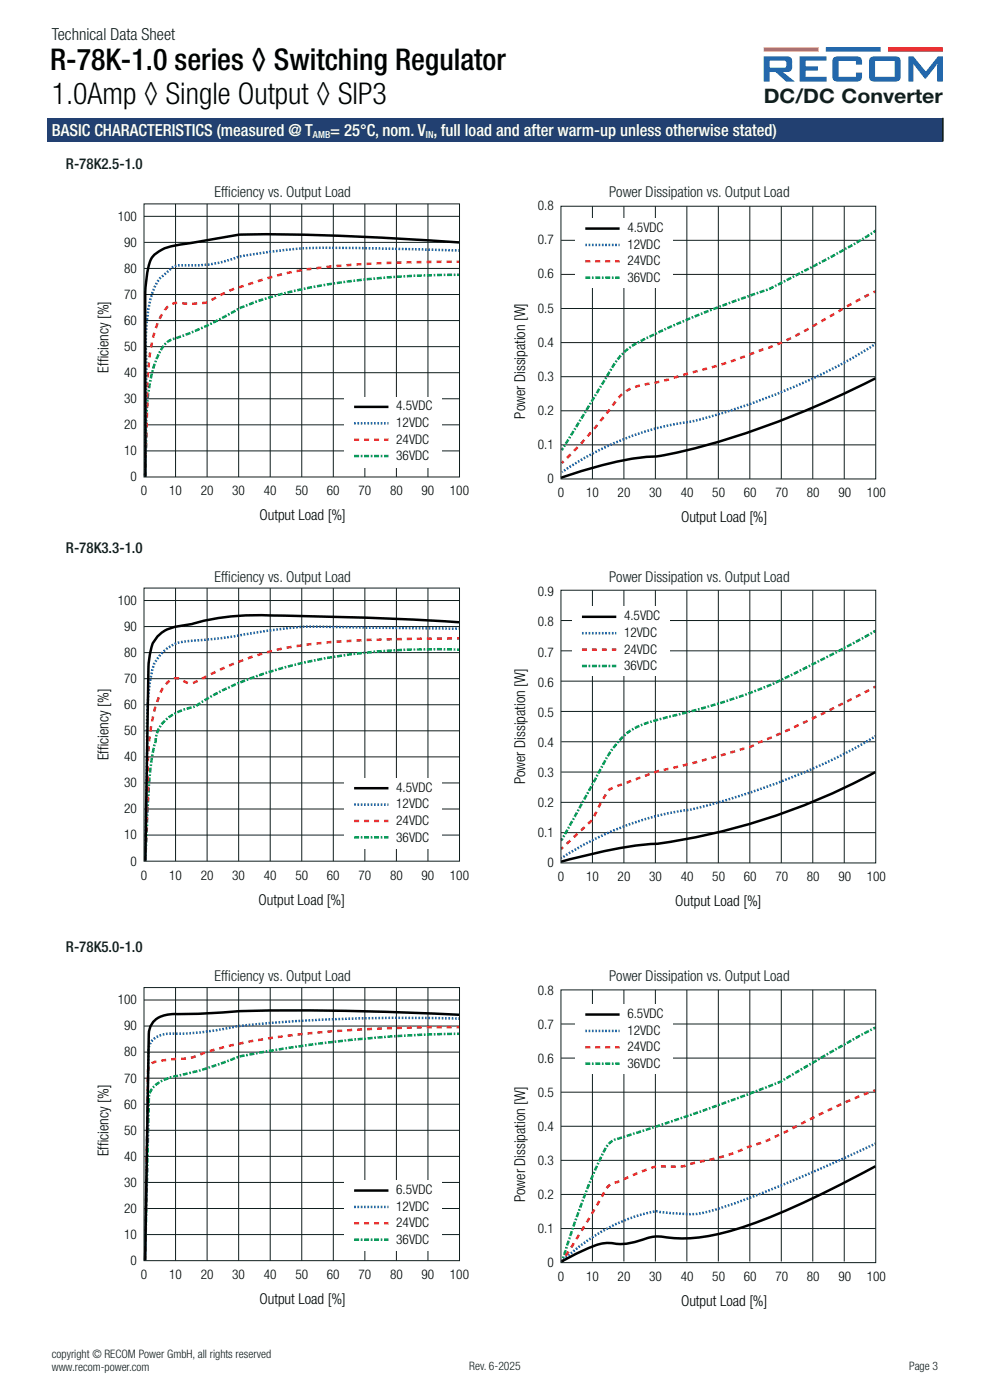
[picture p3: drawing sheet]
<svg xmlns="http://www.w3.org/2000/svg" width="210mm" height="297mm" viewBox="0 0 210 297" stroke-linecap="round" stroke-linejoin="round" font-family="sans-serif">
<path d="M162 10h11.6v.9l-11.6 .1z" fill="#fdbb27"/>
<path d="M175.2 10h11.6v.9l-11.6 .1z" fill="#1c65b0"/>
<path d="M188.4 10h11.6v.9l-11.6 .1z" fill="#d5282c"/>
<g fill="#1c65b0">
<path d="M169.6 12h5.7v.9h-4.4v1.2h2.5l.1 .8-2.6 .1v1.2l4.4 .1 .1 1h-5.8z"/>
<path d="M176.9 12.2l.9-.2h3.9a1.2 1.2 0 0 1 1.1 1.7h-1.2l-.1-.8h-3.6v3.4h3.6l.1-.9h1.2l.1 .8-.3 .8-.6 .3h-4.3a.99 .99 0 0 1-1.1-1.1v-3.3z"/>
<path d="M192.7 12h1.1l2.6 3.2 2.5-3.2h1.1v5.3h-1.2v-3.8l-2.5 3.2-.2-.1-2.4-3.1 .1 3.8h-1.1z"/>
<path d="M163.3 12.9h3a.4 .4 0 0 1 .5 .4v.6a.4 .4 0 0 1-.5 .5h-3zM162 12v5.3h1.3v-2h1.1l2.4 2h1.8l-2.5-2h.7a1.15 1.15 0 0 0 1.2-1.6 1.24 1.24 0 0 0-1-1.7z"/>
<path d="M185.6 12.9h4.2v3.4h-4.2zM184.6 12.2l-.2 .7v3.3a.97 .97 0 0 0 1.1 1.1h4.4l.7-.2 .4-.6 .1-3.4a1 1 0 0 0-1.2-1.1h-4.4z"/>
</g>
<g fill="none" stroke="#101f1e" stroke-width=".21">
<path d="M30.5 45.9h67M30.5 43.3h67v57.9h-67zM30.6 56.9h66.9M30.6 51.4h66.9M37.2 43.3v57.9M43.9 43.3v57.9M50.6 43.3v57.9M57.3 43.3v57.9M64 43.3v57.9M70.7 43.3v57.9M77.4 43.3v57.9M84.1 43.3v57.9"/>
<path d="M90.8 43.3v57.9M30.6 62.5h66.9M30.6 68h66.9M30.6 73.5h66.9M30.6 79.1h66.9M30.6 84.6h66.9M30.6 95.7h66.9M30.6 90.1h66.9"/>
</g>
<path d="M97.5 58.3h-.6M30.8 100.5v.5" fill="none" stroke="#029854" stroke-width=".53"/>
<path d="M30.8 100.1v-.5" fill="none" stroke="#029854" stroke-width=".53" stroke-dasharray=".4 .4" stroke-linecap="butt"/>
<path d="M30.8 99.4l.2-6a55.4 55.4 0 0 1 1.7-15.9 10.6 10.6 0 0 1 2.9-5l.4-.2a77.7 77.7 0 0 0 15.5-7.2 83.5 83.5 0 0 1 21.8-5.3 182 182 0 0 1 23.5-1.5" fill="none" stroke="#029854" stroke-width=".53" stroke-dasharray="1.1 .4 .4 .4" stroke-linecap="butt"/>
<path d="M97.4 55.5h-.5M30.8 100.3v.5" fill="none" stroke="#ea2f31" stroke-width=".53"/>
<path d="M30.8 99.2l.5-14.3a51.9 51.9 0 0 1 1.7-15.2 9.7 9.7 0 0 1 3.2-5.1 3.8 3.8 0 0 1 2.9-.2 16.1 16.1 0 0 0 4.9-.3l.4-.2a33.1 33.1 0 0 1 9-3.8 75.2 75.2 0 0 1 22-4 336.2 336.2 0 0 1 20.9-.6" fill="none" stroke="#ea2f31" stroke-width=".53" stroke-dasharray="1.1 1.1" stroke-linecap="butt"/>
<path d="M34.1 58.9l-.2 .2M97.2 53.1h.2M30.8 100.8v.2" fill="none" stroke="#1c57a4" stroke-width=".53"/>
<path d="M34.4 58.7l.9-.8a3.8 3.8 0 0 1 3.9-1.6 27.3 27.3 0 0 0 11.7-1.9 101 101 0 0 1 24.3-1.8l21.8 .5M30.8 100.5l.3-23.8a47.8 47.8 0 0 1 .8-13l1.1-3.1 .7-1.3" fill="none" stroke="#1c57a4" stroke-width=".53" stroke-dasharray=".4 .4" stroke-linecap="butt"/>
<path d="M97.5 51.4a488.2 488.2 0 0 0-46.5-1.6l-12.4 2a9.1 9.1 0 0 0-6.3 2.7 17.3 17.3 0 0 0-1.5 7.2v39.5" fill="none" stroke="#000001" stroke-width=".53"/>
<path d="M73 84.1h20.7v15.1h-20.7z" fill="#fff"/>
<path d="M75.1 86.3h7.3M97.5 132a846.1 846.1 0 0 0-44.5-1.5 44.3 44.3 0 0 0-12.2 1.9l-3.3 .5a6.5 6.5 0 0 0-5.8 6.2l-.2 2.5-.7 41.1" fill="none" stroke="#000001" stroke-width=".53"/>
<path d="M75.1 89.8h7.3" fill="none" stroke="#1c57a4" stroke-width=".53" stroke-dasharray=".4" stroke-linecap="butt"/>
<path d="M75.1 93.3h7.3" fill="none" stroke="#ea2f31" stroke-width=".53" stroke-dasharray="1.1" stroke-linecap="butt"/>
<path d="M75.1 96.7h7.3M30.9 180.9l.3-7.7a96.3 96.3 0 0 1 1.5-14.8l.3-1.2a6.2 6.2 0 0 1 3.4-5.4 17.7 17.7 0 0 1 5.1-2 52.8 52.8 0 0 1 15.4-7.2 118 118 0 0 1 39.9-4.8" fill="none" stroke="#029854" stroke-width=".53" stroke-dasharray="1.1 .4 .4 .4" stroke-linecap="butt"/>
<g fill="none" stroke="#101f1e" stroke-width=".21">
<path d="M30.5 127.4h67M30.5 124.8h67v57.9h-67zM30.6 138.4h66.9M30.6 132.9h66.9M37.2 124.8v57.9M43.9 124.8v57.9M50.6 124.8v57.9M57.3 124.8v57.9M64 124.8v57.9M70.7 124.8v57.9M77.4 124.8v57.9M84.1 124.8v57.9"/>
<path d="M90.8 124.8v57.9M30.6 149.5h66.9M30.6 155h66.9M30.6 144h66.9M30.5 177.2h67M30.6 160.6h66.9M30.6 166.1h66.9M30.6 171.6h66.9"/>
</g>
<path d="M96.9 137.8h.6M30.8 182v.5" fill="none" stroke="#029854" stroke-width=".53"/>
<path d="M30.9 181.6v-.5" fill="none" stroke="#029854" stroke-width=".53" stroke-dasharray=".4 .4" stroke-linecap="butt"/>
<path d="M96.9 135.4h.6M30.8 181.8v.5" fill="none" stroke="#ea2f31" stroke-width=".53"/>
<path d="M30.9 180.7l.5-14.4a51.6 51.6 0 0 1 1.9-17.3 7.8 7.8 0 0 1 3.2-4.9 2.79 2.79 0 0 1 3 .7l.8 .2 .8-.2a66.4 66.4 0 0 1 26.2-8.3l5.1-.4 7.4-.4 16.6-.3" fill="none" stroke="#ea2f31" stroke-width=".53" stroke-dasharray="1.1 1.1" stroke-linecap="butt"/>
<path d="M97.3 133.4h.2M32.8 140.7l-.2 .3M30.8 182.3v.2" fill="none" stroke="#1c57a4" stroke-width=".53"/>
<path d="M33 140.4a8.8 8.8 0 0 1 8.3-4.5 218.8 218.8 0 0 0 17.2-2.3 70.3 70.3 0 0 1 14.9-.6l23.7 .4M30.8 182l.4-24.6a70 70 0 0 1 1-14.8l.4-1.5" fill="none" stroke="#1c57a4" stroke-width=".53" stroke-dasharray=".4 .4" stroke-linecap="butt"/>
<path d="M73 165h20.7v15.1h-20.7z" fill="#fff"/>
<path d="M75.1 167.2h7.3M97.5 215.3a569.3 569.3 0 0 0-46.9-.8l-7.7 .5-5 .1a7.3 7.3 0 0 0-5.1 1.4 4.1 4.1 0 0 0-1.2 2.8l-.8 48.1" fill="none" stroke="#000001" stroke-width=".53"/>
<path d="M75.1 170.7h7.3" fill="none" stroke="#1c57a4" stroke-width=".53" stroke-dasharray=".4" stroke-linecap="butt"/>
<path d="M75.1 174.2h7.3" fill="none" stroke="#ea2f31" stroke-width=".53" stroke-dasharray="1.1" stroke-linecap="butt"/>
<path d="M75.1 177.6h7.3M30.8 265.7l.8-32.7a4 4 0 0 1 2.6-3.7 30.9 30.9 0 0 1 6.5-1.7l6-1.9a27.9 27.9 0 0 1 8.6-2.4 260.9 260.9 0 0 1 41.5-4" fill="none" stroke="#029854" stroke-width=".53" stroke-dasharray="1.1 .4 .4 .4" stroke-linecap="butt"/>
<g fill="none" stroke="#101f1e" stroke-width=".21">
<path d="M30.5 212.1h67M30.5 209.5h67v57.9h-67zM30.6 217.7h66.9M37.2 209.5v58M43.9 209.5v58M50.6 209.5v58M57.3 209.5v58M64 209.5v58M70.7 209.5v58M77.4 209.5v58M84.1 209.5v58M90.8 209.5v57.9"/>
<path d="M30.5 228.7h67M30.6 234.3h66.9M30.6 239.8h66.9M30.6 223.2h66.9M30.5 256.4h67M30.6 245.3h66.9M30.6 250.8h66.9M30.5 261.9h67"/>
</g>
<path d="M97.5 219.3h-.6M30.8 266.7v.5" fill="none" stroke="#029854" stroke-width=".53"/>
<path d="M30.8 266.4v-.6" fill="none" stroke="#029854" stroke-width=".53" stroke-dasharray=".4 .4" stroke-linecap="butt"/>
<path d="M96.9 217.9h.5M30.8 266.5v.5" fill="none" stroke="#ea2f31" stroke-width=".53"/>
<path d="M30.8 265.4l.6-37.9a2.18 2.18 0 0 1 2.4-2.4l3.2-.4a12.8 12.8 0 0 0 6.6-1.4 100.6 100.6 0 0 1 21.8-4.1 312.1 312.1 0 0 1 30.9-1.3" fill="none" stroke="#ea2f31" stroke-width=".53" stroke-dasharray="1.1 1.1" stroke-linecap="butt"/>
<path d="M97.2 216.1h.2M30.8 267.1v.1" fill="none" stroke="#1c57a4" stroke-width=".53"/>
<path d="M30.8 266.7l.7-43.7a3.6 3.6 0 0 1 3.7-3.7 67.6 67.6 0 0 0 16.1-1.7 341.3 341.3 0 0 1 45.7-1.5" fill="none" stroke="#1c57a4" stroke-width=".53" stroke-dasharray=".4 .4" stroke-linecap="butt"/>
<path d="M73 250.4h20.7v15h-20.7z" fill="#fff"/>
<path d="M185.7 80.3a176.2 176.2 0 0 1-45 16.3l-.7 .1a78.4 78.4 0 0 0-21 4.7M75.1 252.6h7.3" fill="none" stroke="#000001" stroke-width=".53"/>
<path d="M75.1 256h7.3" fill="none" stroke="#1c57a4" stroke-width=".53" stroke-dasharray=".4" stroke-linecap="butt"/>
<path d="M75.1 259.5h7.3" fill="none" stroke="#ea2f31" stroke-width=".53" stroke-dasharray="1.1" stroke-linecap="butt"/>
<path d="M120 94.1l9.1-14.8a15.1 15.1 0 0 1 8.4-7.7l4.9-2.4a243 243 0 0 1 20.9-8l8.7-4.4a173 173 0 0 0 13.1-7.4M75.1 263h7.3" fill="none" stroke="#029854" stroke-width=".53" stroke-dasharray="1.1 .4 .4 .4" stroke-linecap="butt"/>
<g fill="none" stroke="#101f1e" stroke-width=".21">
<path d="M119 43.8h66.8v57.8h-66.8zM119 51h66.8M119 58.2h66.8M125.7 43.8v57.8M132.3 43.8v57.8M139 43.8v57.8M145.7 43.8v57.8M152.4 43.8v57.8M159.1 43.8v57.8M165.7 43.8v57.8M172.4 43.8v57.8M179.1 43.8v57.8"/>
<path d="M119 79.9h66.7M119 72.7h66.7M119 65.4h66.8M119 87.1h66.7M119 94.4h66.7"/>
</g>
<path d="M185.7 49l-.4 .3M119.4 95l-.2 .5" fill="none" stroke="#029854" stroke-width=".53"/>
<path d="M119.6 94.7l.3-.4" fill="none" stroke="#029854" stroke-width=".53" stroke-dasharray=".4 .4" stroke-linecap="butt"/>
<path d="M185.8 61.8l-.5 .2M119.5 97.9l-.3 .3" fill="none" stroke="#ea2f31" stroke-width=".53"/>
<path d="M120.3 97.1l1.9-1.9a118 118 0 0 0 9.3-11.2 10.7 10.7 0 0 1 6.6-2.7l3.3-.7 3.9-1.2a144.7 144.7 0 0 0 21.9-7.4l17.6-9.8" fill="none" stroke="#ea2f31" stroke-width=".53" stroke-dasharray="1.1 1.1" stroke-linecap="butt"/>
<path d="M185.7 73h-.1M119.4 100.1l-.2 .1" fill="none" stroke="#1c57a4" stroke-width=".53"/>
<path d="M119.6 99.9a63.4 63.4 0 0 1 27.5-10.6 140.1 140.1 0 0 0 36-14.7l2.3-1.5" fill="none" stroke="#1c57a4" stroke-width=".53" stroke-dasharray=".4 .4" stroke-linecap="butt"/>
<path d="M122 46.3h20.7v14.7h-20.7z" fill="#fff"/>
<path d="M124.2 48.5h7.2M185.7 163.8a136.9 136.9 0 0 1-46.2 15.2 101 101 0 0 0-20.1 3.7l-.4 .1" fill="none" stroke="#000001" stroke-width=".53"/>
<path d="M124.2 52h7.2" fill="none" stroke="#1c57a4" stroke-width=".53" stroke-dasharray=".4" stroke-linecap="butt"/>
<path d="M124.2 55.4h7.2" fill="none" stroke="#ea2f31" stroke-width=".53" stroke-dasharray="1.1" stroke-linecap="butt"/>
<path d="M124.2 58.9h7.2M164.6 144.8l12.3-6.2 8.2-4.4" fill="none" stroke="#029854" stroke-width=".53" stroke-dasharray="1.1 .4 .4 .4" stroke-linecap="butt"/>
<g fill="none" stroke="#101f1e" stroke-width=".21">
<path d="M119 125.2h66.8v57.9h-66.8zM119 138.1h66.8M119 131.6h66.8M125.7 125.2v57.9M132.3 125.2v57.9M139 125.2v57.9M145.7 125.2v57.9M152.4 125.2v57.9M159.1 125.2v57.9M165.7 125.2v57.9M172.4 125.2v57.9M179.1 125.2v57.9"/>
<path d="M119 144.5h66.8M119 150.9h66.7M119.1 157.4h66.7M119 176.6h66.8M119 170.2h66.8M119.1 163.8h66.7"/>
</g>
<path d="M185.7 133.9l-.4 .2M163.6 145.2l-1 .4M119.3 177.9l-.3 .3" fill="none" stroke="#029854" stroke-width=".53"/>
<path d="M119.5 177.6l.3-.5" fill="none" stroke="#029854" stroke-width=".53" stroke-dasharray=".3 .3" stroke-linecap="butt"/>
<path d="M119.8 176.9l5.7-10.2a55.4 55.4 0 0 1 5-8.6 13.2 13.2 0 0 1 8.3-5.2l1.5-.4a149.9 149.9 0 0 0 22.2-6.8" fill="none" stroke="#029854" stroke-width=".53" stroke-dasharray="1 .3 .3 .3" stroke-linecap="butt"/>
<path d="M163.9 145.1l.5-.2" fill="none" stroke="#029854" stroke-width=".53" stroke-dasharray=".4 .4" stroke-linecap="butt"/>
<path d="M185.8 145.7l-.5 .2M119.4 179.7l-.4 .3" fill="none" stroke="#ea2f31" stroke-width=".53"/>
<path d="M120.2 179l5.6-5.3a36 36 0 0 1 3.5-6.3l4.5-1.7a45.8 45.8 0 0 1 11.2-3.3l12.7-3.6a5.2 5.2 0 0 0 2.7-1.1 244 244 0 0 0 24.4-11.6" fill="none" stroke="#ea2f31" stroke-width=".53" stroke-dasharray="1 1" stroke-linecap="butt"/>
<path d="M185.7 156.2l-.2 .1M119.2 182l-.2 .1" fill="none" stroke="#1c57a4" stroke-width=".53"/>
<path d="M119.5 181.8a66.9 66.9 0 0 1 27.6-10.2 150.7 150.7 0 0 0 36-13.9l2.3-1.3" fill="none" stroke="#1c57a4" stroke-width=".53" stroke-dasharray=".4 .4" stroke-linecap="butt"/>
<path d="M121.3 128.7h20.7v14.7h-20.7z" fill="#fff"/>
<path d="M123.4 130.9h7.3M185.7 247.4a195.4 195.4 0 0 1-28.6 13.1 34.6 34.6 0 0 1-16.4 1.9 9 9 0 0 0-5 .8 12.3 12.3 0 0 1-6.6 .5h-.6a27.5 27.5 0 0 0-8.9 3.7l-.5 .2" fill="none" stroke="#000001" stroke-width=".53"/>
<path d="M123.4 134.3h7.3" fill="none" stroke="#1c57a4" stroke-width=".53" stroke-dasharray=".4" stroke-linecap="butt"/>
<path d="M123.4 137.8h7.3" fill="none" stroke="#ea2f31" stroke-width=".53" stroke-dasharray="1.1" stroke-linecap="butt"/>
<path d="M123.4 141.3h7.3M119.7 266.2a141.3 141.3 0 0 1 9-23l.7-.8 .8-.5a491.5 491.5 0 0 0 35.5-12.5l11.6-6.8 7.8-4.3" fill="none" stroke="#029854" stroke-width=".53" stroke-dasharray="1.1 .4 .4 .4" stroke-linecap="butt"/>
<g fill="none" stroke="#101f1e" stroke-width=".21">
<path d="M119 210h66.8v57.9h-66.8zM119 217.2h66.8M125.7 210v57.6M132.3 210v57.6M139 210v57.6M145.7 210v57.6M152.4 210v57.6M159.1 210v57.6M165.7 210v57.6M172.4 210v57.6M179.1 210v57.6M119 224.5h66.8"/>
<path d="M119 231.7h66.8M119 238.9h66.8M119 253.4h66.8M119 246.2h66.8M119 260.6h66.8"/>
</g>
<path d="M185.7 218l-.5 .2M119.4 267.2l-.2 .6" fill="none" stroke="#029854" stroke-width=".53"/>
<path d="M119.5 266.9l.1-.5" fill="none" stroke="#029854" stroke-width=".53" stroke-dasharray=".4 .4" stroke-linecap="butt"/>
<path d="M185.7 231.3l-.5 .2M119.5 267.3l-.3 .4" fill="none" stroke="#ea2f31" stroke-width=".53"/>
<path d="M120 266.4l4.4-7 3.5-5.9a3.9 3.9 0 0 1 3.4-2.9l.7-.3a41.9 41.9 0 0 1 7.3-2.8h3.8a6.2 6.2 0 0 0 3.4-.6l.8-.2a45.7 45.7 0 0 0 12.4-3.7 37.8 37.8 0 0 0 8.8-3.8 145.6 145.6 0 0 1 16.2-7.6" fill="none" stroke="#ea2f31" stroke-width=".53" stroke-dasharray="1 1" stroke-linecap="butt"/>
<path d="M185.7 242.6l-.2 .1M119.3 267.6l-.2 .1" fill="none" stroke="#1c57a4" stroke-width=".53"/>
<path d="M119.5 267.3a40.2 40.2 0 0 1 19.7-10.4l1.7 .3a23.2 23.2 0 0 0 9.8-.3 242.9 242.9 0 0 0 30.6-12.2l4.1-1.9" fill="none" stroke="#1c57a4" stroke-width=".53" stroke-dasharray=".4 .4" stroke-linecap="butt"/>
<path d="M122 213.1h20.7v14.7h-20.7z" fill="#fff"/>
<path d="M124.2 215.2h7.2" fill="none" stroke="#000001" stroke-width=".53"/>
<path d="M124.2 218.7h7.2" fill="none" stroke="#1c57a4" stroke-width=".53" stroke-dasharray=".4" stroke-linecap="butt"/>
<path d="M124.2 222.2h7.2" fill="none" stroke="#ea2f31" stroke-width=".53" stroke-dasharray="1.1" stroke-linecap="butt"/>
<path d="M124.2 225.7h7.2" fill="none" stroke="#029854" stroke-width=".53" stroke-dasharray="1.1 .4 .4 .4" stroke-linecap="butt"/>
<path d="M10 25h190v5h-190z" fill="#224071"/>
<path d="M200 25v5" fill="none" stroke="#101f1e" stroke-width=".35"/>
<g font-size="6.3" fill="#000201">
<text x="10.6" y="14.8">R-78K-1.0 series ◊ Switching Regulator</text>
<text x="11" y="22">1.0Amp ◊ Single Output ◊ SIP3</text>
</g>
<text font-size="4.2" fill="#101f1e" x="162" y="21.9">DC/DC Converter</text>
<text font-size="3.5" fill="#101f1e" x="11" y="8.5">Technical Data Sheet</text>
<g font-size="3.5" fill="#fff">
<text x="11" y="28.8">BASIC CHARACTERISTICS (measured @ T</text>
<text x="70" y="28.8">= 25°C, nom. V , full load and after warm-up unless otherwise stated)</text>
</g>
<g font-size="3.2" fill="#101f1e">
<text x="14" y="35.8">R-78K2.5-1.0</text>
<text x="45.5" y="41.9">Efficiency vs. Output Load</text>
<text x="129.2" y="41.9">Power Dissipation vs. Output Load</text>
<text x="14" y="117.3">R-78K3.3-1.0</text>
<text x="45.5" y="123.4">Efficiency vs. Output Load</text>
<text x="129.2" y="123.4">Power Dissipation vs. Output Load</text>
<text x="14" y="202">R-78K5.0-1.0</text>
<text x="45.5" y="208.1">Efficiency vs. Output Load</text>
<text x="129.2" y="208.1">Power Dissipation vs. Output Load</text>
</g>
<g font-size="3.2" fill="#000001">
<text x="23" y="79.1" transform="rotate(-90 23 79.1)">Efficiency [%]</text>
<text x="111.4" y="88.8" transform="rotate(-90 111.4 88.8)">Power Dissipation [W]</text>
<text x="55" y="110.4">Output Load [%]</text>
<text x="144.5" y="110.8">Output Load [%]</text>
<text x="23" y="161.3" transform="rotate(-90 23 161.3)">Efficiency [%]</text>
<text x="111.4" y="166.4" transform="rotate(-90 111.4 166.4)">Power Dissipation [W]</text>
<text x="54.9" y="191.9">Output Load [%]</text>
<text x="143.2" y="192.3">Output Load [%]</text>
<text x="23" y="245.3" transform="rotate(-90 23 245.3)">Efficiency [%]</text>
<text x="111.4" y="255" transform="rotate(-90 111.4 255)">Power Dissipation [W]</text>
<text x="55" y="276.6">Output Load [%]</text>
<text x="144.5" y="277.1">Output Load [%]</text>
</g>
<g font-size="2.8" fill="#000001">
<text x="25" y="46.8">100</text>
<text x="114.1" y="44.6">0.8</text>
<text x="26.3" y="52.3">90</text>
<text x="114.1" y="51.8">0.7</text>
<text x="133.1" y="49.3">4.5VDC</text>
<text x="133.1" y="52.8">12VDC</text>
<text x="26.3" y="57.9">80</text>
<text x="114.1" y="59.1">0.6</text>
<text x="133.1" y="56.3">24VDC</text>
<text x="133.1" y="59.8">36VDC</text>
<text x="26.3" y="63.4">70</text>
<text x="26.3" y="68.9">60</text>
<text x="114.1" y="66.3">0.5</text>
<text x="26.3" y="74.5">50</text>
<text x="114.1" y="73.6">0.4</text>
<text x="26.3" y="80">40</text>
<text x="114.1" y="80.8">0.3</text>
<text x="26.3" y="85.5">30</text>
<text x="84.1" y="87.1">4.5VDC</text>
<text x="114.1" y="88">0.2</text>
<text x="26.3" y="91.1">20</text>
<text x="84.1" y="90.6">12VDC</text>
<text x="84.1" y="94.1">24VDC</text>
<text x="114.1" y="95.3">0.1</text>
<text x="26.3" y="96.6">10</text>
<text x="84.1" y="97.7">36VDC</text>
<text x="27.7" y="102.1">0</text>
<text x="29.9" y="105.1">0</text>
<text x="35.9" y="105.1">10</text>
<text x="42.6" y="105.1">20</text>
<text x="49.3" y="105.1">30</text>
<text x="56" y="105.1">40</text>
<text x="62.7" y="105.1">50</text>
<text x="69.3" y="105.1">60</text>
<text x="76" y="105.1">70</text>
<text x="82.7" y="105.1">80</text>
<text x="89.4" y="105.1">90</text>
<text x="95.4" y="105.1">100</text>
<text x="116.1" y="102.5">0</text>
<text x="118.3" y="105.5">0</text>
<text x="124.3" y="105.5">10</text>
<text x="131" y="105.5">20</text>
<text x="137.7" y="105.5">30</text>
<text x="144.4" y="105.5">40</text>
<text x="151.1" y="105.5">50</text>
<text x="157.8" y="105.5">60</text>
<text x="164.5" y="105.5">70</text>
<text x="171.2" y="105.5">80</text>
<text x="177.9" y="105.5">90</text>
<text x="183.9" y="105.5">100</text>
<text x="25" y="128.3">100</text>
<text x="114.1" y="126.5">0.9</text>
<text x="132.4" y="131.6">4.5VDC</text>
<text x="26.3" y="133.8">90</text>
<text x="114.1" y="132.9">0.8</text>
<text x="132.4" y="135.1">12VDC</text>
<text x="26.3" y="139.4">80</text>
<text x="114.1" y="139.3">0.7</text>
<text x="132.4" y="138.7">24VDC</text>
<text x="132.4" y="142.2">36VDC</text>
<text x="26.3" y="144.9">70</text>
<text x="114.1" y="145.7">0.6</text>
<text x="26.3" y="150.4">60</text>
<text x="26.3" y="156">50</text>
<text x="114.1" y="152">0.5</text>
<text x="26.3" y="161.5">40</text>
<text x="114.1" y="158.4">0.4</text>
<text x="26.3" y="167">30</text>
<text x="84.1" y="168">4.5VDC</text>
<text x="114.1" y="164.8">0.3</text>
<text x="26.3" y="172.6">20</text>
<text x="84.1" y="171.5">12VDC</text>
<text x="114.1" y="171.2">0.2</text>
<text x="26.3" y="178.1">10</text>
<text x="84.1" y="175">24VDC</text>
<text x="84.1" y="178.6">36VDC</text>
<text x="114.1" y="177.6">0.1</text>
<text x="27.7" y="183.6">0</text>
<text x="116.1" y="184">0</text>
<text x="29.9" y="186.6">0</text>
<text x="35.9" y="186.6">10</text>
<text x="42.6" y="186.6">20</text>
<text x="49.3" y="186.6">30</text>
<text x="56" y="186.6">40</text>
<text x="62.7" y="186.6">50</text>
<text x="69.3" y="186.6">60</text>
<text x="76" y="186.6">70</text>
<text x="82.7" y="186.6">80</text>
<text x="89.4" y="186.6">90</text>
<text x="95.4" y="186.6">100</text>
<text x="118.3" y="187">0</text>
<text x="124.3" y="187">10</text>
<text x="131" y="187">20</text>
<text x="137.7" y="187">30</text>
<text x="144.4" y="187">40</text>
<text x="151.1" y="187">50</text>
<text x="157.8" y="187">60</text>
<text x="164.5" y="187">70</text>
<text x="171.2" y="187">80</text>
<text x="177.9" y="187">90</text>
<text x="183.9" y="187">100</text>
<text x="25" y="213.1">100</text>
<text x="114.1" y="211">0.8</text>
<text x="133.1" y="216">6.5VDC</text>
<text x="26.3" y="218.6">90</text>
<text x="114.1" y="218.2">0.7</text>
<text x="133.1" y="219.5">12VDC</text>
<text x="26.3" y="224.1">80</text>
<text x="114.1" y="225.5">0.6</text>
<text x="133.1" y="223">24VDC</text>
<text x="133.1" y="226.6">36VDC</text>
<text x="26.3" y="229.7">70</text>
<text x="114.1" y="232.7">0.5</text>
<text x="26.3" y="235.2">60</text>
<text x="114.1" y="239.9">0.4</text>
<text x="26.3" y="240.7">50</text>
<text x="26.3" y="246.2">40</text>
<text x="26.3" y="251.8">30</text>
<text x="114.1" y="247.1">0.3</text>
<text x="26.3" y="257.3">20</text>
<text x="84.1" y="253.3">6.5VDC</text>
<text x="84.1" y="256.9">12VDC</text>
<text x="114.1" y="254.3">0.2</text>
<text x="26.3" y="262.8">10</text>
<text x="84.1" y="260.4">24VDC</text>
<text x="84.1" y="263.9">36VDC</text>
<text x="114.1" y="261.6">0.1</text>
<text x="27.7" y="268.4">0</text>
<text x="116.1" y="268.8">0</text>
<text x="29.9" y="271.3">0</text>
<text x="35.9" y="271.3">10</text>
<text x="42.6" y="271.3">20</text>
<text x="49.3" y="271.3">30</text>
<text x="56" y="271.3">40</text>
<text x="62.7" y="271.3">50</text>
<text x="69.3" y="271.3">60</text>
<text x="76" y="271.3">70</text>
<text x="82.7" y="271.3">80</text>
<text x="89.4" y="271.3">90</text>
<text x="95.4" y="271.3">100</text>
<text x="118.3" y="271.8">0</text>
<text x="124.3" y="271.8">10</text>
<text x="131" y="271.8">20</text>
<text x="137.7" y="271.8">30</text>
<text x="144.4" y="271.8">40</text>
<text x="151.1" y="271.8">50</text>
<text x="157.8" y="271.8">60</text>
<text x="164.5" y="271.8">70</text>
<text x="171.2" y="271.8">80</text>
<text x="177.9" y="271.8">90</text>
<text x="183.9" y="271.8">100</text>
</g>
<g font-size="2.5" fill="#101f1e">
<text x="11" y="288.1">copyright © RECOM Power GmbH, all rights reserved</text>
<text x="11" y="290.8">www.recom-power.com</text>
<text x="99.5" y="290.6">Rev. 6-2025</text>
<text x="192.8" y="290.6">Page 3</text>
</g>
<g font-size="2.1" fill="#fff">
<text x="66.4" y="29.2">AMB</text>
<text x="90.3" y="29.2">IN</text>
</g>
</svg>
